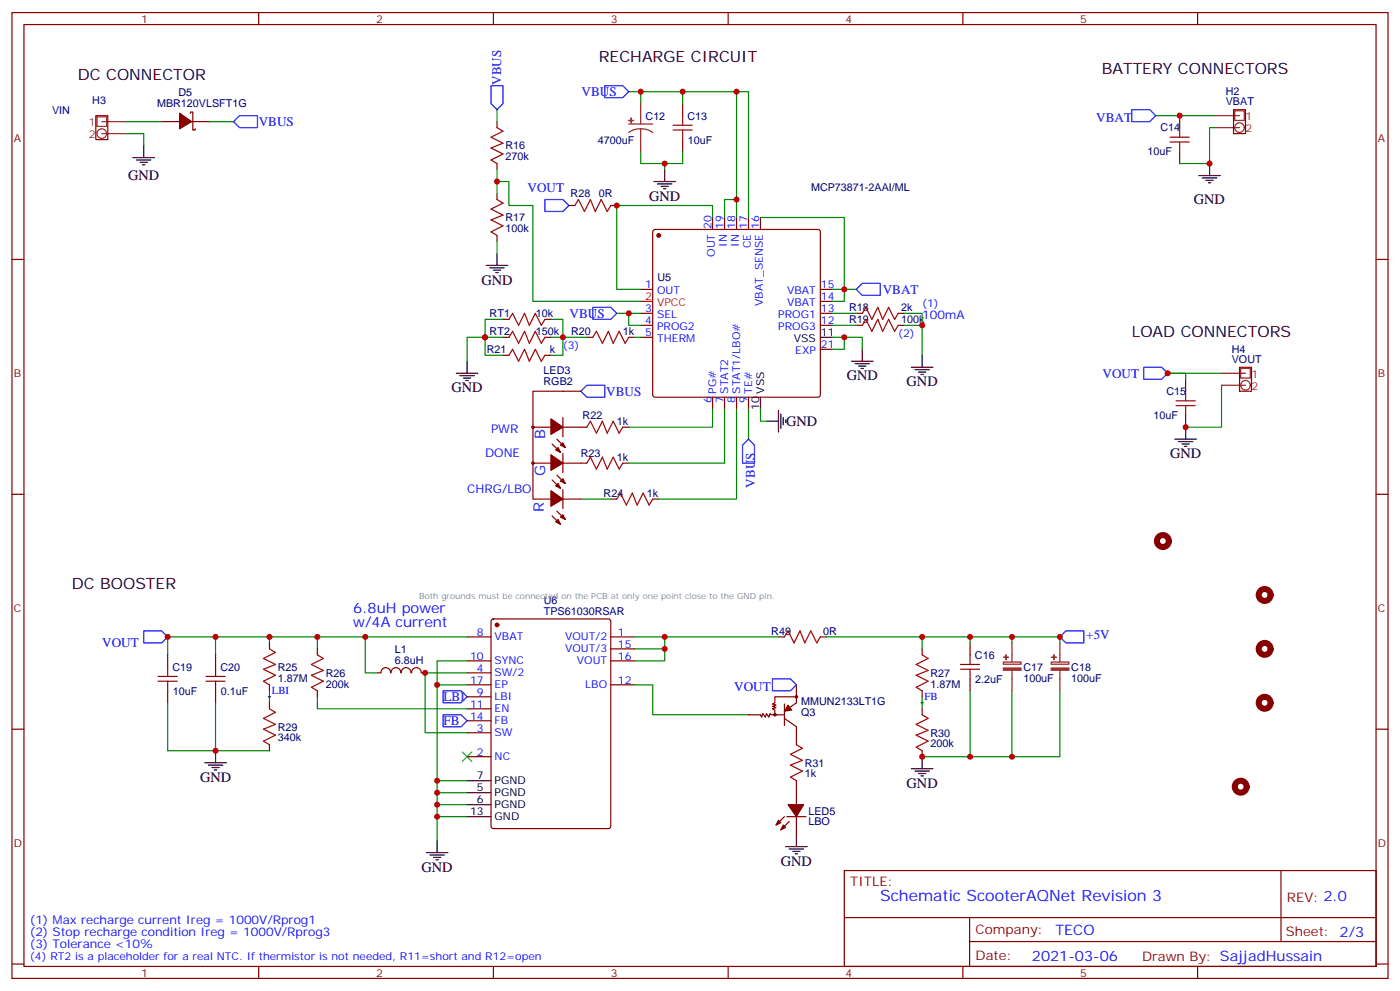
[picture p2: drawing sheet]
<svg xmlns="http://www.w3.org/2000/svg" width="412mm" height="292mm" viewBox="0 0 412 292" stroke-linecap="round" stroke-linejoin="round" font-family="sans-serif">
<g fill="none" stroke="#870000" stroke-width=".35">
<path d="M3.5 3.7h405.4v284.3h-405.4zM7.1 7.2h398.2v277.3h-398.2zM76.2 3.7v3.5M145.3 3.7v3.5M214.5 3.7v3.5M283.6 3.7v3.5M352.8 3.7v3.5M47.6 35.8h5.3M56.1 33.3v-.3h.7v5.3h.7v-.4M56.4 35.8h5.3M146.4 35.8v1.8M201.1 30.5v3.5"/>
<path d="M347.5 34v3.6M146.4 48.2v1.7M146.4 57v1.7M201.1 41.1v3.5M347.5 44.6v3.6M3.5 76.4h3.6M146.4 69.3v1.8M167.6 60.5h1.7M179.9 60.5h1.8M192.5 67.8l.5-.2h47.9l.5 .2 .3 .5v47.9l-.3 .5-.5 .2h-47.9l-.5-.2-.2-.5v-47.9zM209.9 64v3.6M213.4 64v3.6"/>
<path d="M217 64v3.6M220.5 64v3.6M224 64v3.6M405.3 76.4h3.6M148.2 99.3h1.7M148.2 94h1.7M160.5 99.3h1.8M160.5 94h1.8M172.9 99.3h1.7M185.2 99.3h1.8M188.7 85.2h3.6M188.7 92.3h3.6"/>
<path d="M188.7 95.8h3.6M188.7 99.3h3.6M241.7 85.2h3.5M241.7 92.3h3.5M241.7 95.8h3.5M241.7 88.7h3.5M252.2 92.3h1.8M252.2 95.8h1.8M264.6 92.3h1.7M264.6 95.8h1.7M148.2 104.6h1.7M160.5 104.6h1.8"/>
<path d="M171.1 115.2h-14.1v31.7h5.3M209.9 116.9v3.6M213.4 116.9v3.6M217 116.9v3.6M220.5 116.9v3.6M241.7 102.8h3.5M349.2 111.7v3.5M157 125.8h5.3M157 136.3h5.3M162.6 130.7l2.5 2.5M164 139.9l2.5 2.4M164 129.3l2.5 2.5"/>
<path d="M165.8 125.8h7.1M165.8 136.3h7.1M165.8 122.9v5.7M165.8 133.5v5.7M183.4 125.8h1.8M183.4 136.3h1.8M349.2 122.2v3.6M3.5 145.5h3.6M162.6 151.9l2.5 2.4M162.6 141.3l2.5 2.5M164 150.5l2.5 2.4M165.8 146.9h5.3"/>
<path d="M165.8 144.1v5.7M179.9 146.9h1.8M192.3 146.9h1.7M405.3 145.5h3.6M49.4 192.8v3.5M63.5 192.8v3.5M79.4 189.3v1.7M93.5 191v1.8M111.1 198.1h1.1M112.2 198.1a1.41 1.41 0 0 1 1.4-1.5 1.41 1.41 0 0 1 1.4 1.5M115.2 198.1a1.41 1.41 0 0 1 1.4-1.5 1.41 1.41 0 0 1 1.4 1.5M118.2 198.1a1.41 1.41 0 0 1 1.4-1.5 1.41 1.41 0 0 1 1.4 1.5"/>
<path d="M121.2 198.1a1.41 1.41 0 0 1 1.5-1.5 1.41 1.41 0 0 1 1.4 1.5M124.2 198.1h1M137.6 187.5h7M137.6 194.6h7M137.6 198.1h7M144.9 182.4l.4-.2h33.9l.7 .4v60.6l-.4 .7h-34.2l-.6-.4-.1-60.6zM179.9 187.5h7.1M179.9 194.6h7.1M179.9 191h7.1M229.3 187.5h1.8M241.7 187.5h1.7M271.6 191v1.8"/>
<path d="M285.8 189.3v3.5M285.8 199.8v3.6M3.5 214.7h3.6M49.4 203.4v3.5M63.5 203.4v3.5M79.4 201.6v1.8M79.4 206.9v1.8M79.4 219.3v1.7M93.5 203.4v1.7M137.6 201.6h7M137.6 205.1h7M137.6 208.7h7"/>
<path d="M137.6 212.2h7M137.6 215.7h7M179.9 201.6h7.1M220.5 210.4h3.5l.4 .7 .3-1 .7 1 .4-1 .7 1 .3-1 .4 .3h1.4M228.6 210.4h2.5M231.1 211.5l3.5 2.5v5.3M231.1 207.3v6.3M234.6 205.1h-6.4v1.8l-.7 .4 1.1 .3-1.1 .4 1.1 .3-1.1 .4 .7 .3v1.4M234.6 201.6v5.3l-3.5 2.5M271.6 203.4v1.7M271.6 208.7v1.7M405.3 214.7h3.6"/>
<path d="M137.6 222.8h7M234.6 229.8v7.1M271.6 221v1.8M231.1 240.4l-2.5 2.5M231.8 240.4h5.6M232.5 241.8l-2.5 2.5M234.6 240.4v5.3M248.7 256.3h156.6v28.2h-156.6zM377.3 256.3v20.9M248.7 270.1h156.5M285.6 277.2h119.6M285.6 270.1v14.2"/>
<path d="M3.5 283.8h3.6M76.2 284.5v3.5M145.3 284.5v3.5M214.5 284.5v3.5M283.6 284.5v3.5M352.8 284.5v3.5M405.3 283.8h3.6"/>
<circle cx="157" cy="125.8" r=".35"/>
<circle cx="157" cy="136.3" r=".35"/>
<circle cx="228.2" cy="210.4" r=".35"/>
<circle cx="234.6" cy="205.1" r=".35"/>
</g>
<g fill="#870000" stroke="#870000" stroke-width=".35">
<path d="M52.9 33.3l3.5 2.5-3.5 2.1z"/>
<path d="M163.7 153.6l.7-.7 .7 1.4z"/>
<path d="M165.1 152.2l.7-.7 .7 1.4z"/>
<path d="M162.3 144.5l3.5 2.4-3.5 2.1z"/>
<path d="M162.3 133.9l3.5 2.4-3.5 2.2z"/>
<path d="M165.8 140.9l.7 1.4-1.4-.7z"/>
<path d="M163.7 143.1l.7-.8 .7 1.5z"/>
<path d="M162.3 123.3l3.5 2.5-3.5 2.1z"/>
<path d="M165.1 131.1l.7-.7 .7 1.4z"/>
<path d="M163.7 132.5l.7-.7 .7 1.4z"/>
<path d="M230.7 242.9l.7 .7-1.4 .7z"/>
<path d="M229.3 241.5l.7 .7-1.4 .7z"/>
<path d="M232.1 236.9h4.6l-2.1 3.5z"/>
<path d="M232.1 207.6l1.1 1.4-2.1 .4z"/>
<circle cx="194" cy="69.3" r=".53"/>
<circle cx="146.4" cy="184" r=".53"/>
</g>
<path d="M188.7 88.7h3.6" fill="none" stroke="#f00" stroke-width=".35"/>
<g fill="none" stroke="#000" stroke-width=".35">
<path d="M39.2 46.4h6.3M40.2 47.1h4.2M41.3 47.8h2.1M42 48.5h.7M42.3 42.9v3.5M192.6 53.4h6.4M193.7 54.2h4.2M194.7 54.9h2.1M195.4 55.6h.7M195.8 49.9v3.5M353.1 51.7h6.4M354.2 52.4h4.2"/>
<path d="M355.2 53.1h2.2M356 53.8h.7M356.3 48.2v3.5M143.2 78.1h6.4M144.3 78.8h4.2M145.3 79.6h2.2M146.4 74.6v3.5M146 80.3h.8M241.7 99.3h3.5M134.4 109.9h6.4M135.5 110.6h4.2M136.5 111.3h2.1"/>
<path d="M137.2 112h.7M137.6 106.4v3.5M224 116.9v3.6M250.8 106.4h6.4M251.9 107.1h4.2M252.9 107.8h2.2M253.6 108.5h.8M254 102.8v3.6M268.5 108.1h6.3M269.5 108.8h4.3M270.6 109.5h2.1M271.3 110.2h.7"/>
<path d="M271.6 104.6v3.5M225.8 124h3.5M229.3 120.8v6.4M230 121.9v4.2M230.7 122.9v2.2M231.4 123.6v.8M346.1 129.3h6.3M347.1 130h4.3M348.2 130.7h2.1M348.9 131.4h.7M349.2 125.8v3.5M60.3 224.5h6.4"/>
<path d="M61.4 225.2h4.2M62.4 226h2.2M63.1 226.7h.8M63.5 221v3.5M137.6 229.8h7M137.6 233.4h7M137.6 236.9h7M268.5 226.3h6.3M269.5 227h4.3M270.6 227.7h2.1M271.3 228.4h.7M271.6 222.8v3.5"/>
<path d="M125.6 251h6.3M126.6 251.7h4.3M127.7 252.4h2.1M128.4 253.1h.7M128.8 247.5v3.5M137.6 240.4h7M231.4 249.2h6.4M232.5 249.9h4.2M233.5 250.6h2.2M234.2 251.4h.7M234.6 245.7v3.5"/>
</g>
<g fill="none" stroke="#a10000" stroke-width=".35">
<path d="M146.4 37.6l1.8 1-3.6 1.8 3.6 1.8-3.6 1.4 3.6 1.7-3.6 1.8 1.8 1.1M198.3 38.3h5.6M198.3 36.9h5.6M201.1 34v2.9M201.1 38.3v2.8M347.5 37.6v2.8M146.4 58.7l1.8 1.1-3.6 1.8 3.6 1.7-3.6 1.4 3.6 1.8-3.6 1.8 1.8 1M344.7 41.8h5.6M344.7 40.4h5.6M347.5 41.8v2.8M169.3 60.5l1.1-1.8 1.8 3.6 1.7-3.6 1.4 3.6 1.8-3.6 1.8 3.6 1-1.8M149.9 94l1.1-1.7 1.8 3.5 1.7-3.5 1.4 3.5 1.8-3.5 1.8 3.5 1-1.8"/>
<path d="M149.9 99.3l1.1-1.8 1.8 3.6 1.7-3.6 1.4 3.6 1.8-3.6 1.8 3.6 1-1.8M174.6 99.3l1.1-1.8 1.7 3.6 1.8-3.6 1.4 3.6 1.8-3.6 1.7 3.6 1.1-1.8M254 95.8l1.1-1.8 1.7 3.5 1.8-3.5 1.4 3.5 1.8-3.5 1.7 3.5 1.1-1.7M254 92.3l1.1-1.8 1.7 3.5 1.8-3.5 1.4 3.5 1.8-3.5 1.7 3.5 1.1-1.7M149.9 104.6l1.1-1.8 1.8 3.6 1.7-3.6 1.4 3.6 1.8-3.6 1.8 3.6 1-1.8M346.4 119.4h5.7M346.4 118h5.7M349.2 115.2v2.8M349.2 119.4v2.8M172.9 125.8l1-1.8 1.8 3.5 1.7-3.5 1.5 3.5 1.7-3.5 1.8 3.5 1-1.7M172.9 136.3l1-1.7 1.8 3.5 1.7-3.5 1.5 3.5 1.7-3.5 1.8 3.5 1-1.8M181.7 146.9l1-1.7 1.8 3.5 1.8-3.5 1.4 3.5 1.7-3.5 1.8 3.5 1.1-1.8"/>
<path d="M46.6 199.1h5.6M49.4 196.3v2.8M60.7 199.1h5.6M63.5 196.3v2.8M79.4 191l1.7 1.1-3.5 1.8 3.5 1.7-3.5 1.4 3.5 1.8-3.5 1.8 1.8 1M93.5 192.8l1.7 1.1-3.5 1.7 3.5 1.8-3.5 1.4 3.5 1.8-3.5 1.7 1.8 1.1M231.1 187.5l1-1.8 1.8 3.6 1.8-3.6 1.4 3.6 1.7-3.6 1.8 3.6 1.1-1.8M271.6 192.8l1.8 1.1-3.5 1.7 3.5 1.8-3.5 1.4 3.5 1.8-3.5 1.7 1.7 1.1M282.9 197h5.7M282.9 195.6h5.7M285.8 192.8v2.8M285.8 197v2.8"/>
<path d="M46.6 200.6h5.6M49.4 200.6v2.8M60.7 200.6h5.6M63.5 200.6v2.8M79.4 208.7l1.7 1-3.5 1.8 3.5 1.8-3.5 1.4 3.5 1.7-3.5 1.8 1.8 1.1M234.6 219.3l1.8 1-3.6 1.8 3.6 1.7-3.6 1.4 3.6 1.8-3.6 1.8 1.8 1M271.6 210.4l1.8 1.1-3.5 1.8 3.5 1.7-3.5 1.4 3.5 1.8-3.5 1.8 1.7 1"/>
</g>
<g fill="none" stroke="#008700" stroke-width=".35">
<path d="M37 35.8h10.6M37 39.3h5.3v3.6M61.7 35.8h7.1M146.4 32.3v3.5M185.2 27h3.5M201.1 30.5v-3.5h15.9v37M201.1 27h-12.4v3.5M217 27h3.5v37M340.4 34h17.7M358.1 37.6h-1.8v10.6h-8.8M146.4 53.4h3.5v7.1h7.1v28.2h31.7M146.4 49.9v7.1"/>
<path d="M188.7 44.6v3.6h12.4v-3.6M195.8 48.2v1.7M217 58.7h-3.6v5.3M146.4 71.1v3.5M209.9 64v-3.5h-28.2v24.7h7M224 64h24.7v24.7h-3.5M148.2 94h-5.3v10.6h5.3M148.2 99.3h-10.6v7.1M162.3 94h3.5v10.6h-3.5M162.3 99.3h10.6M181.7 92.3h7M185.2 92.3v3.5h3.5"/>
<path d="M187 99.3h1.7M245.2 99.3h8.8v3.5M245.2 85.2h7M245.2 92.3h7M245.2 95.8h7M248.7 99.3v3.5h-3.5M266.3 95.8h5.3v8.8M266.3 92.3h5.3v3.5M359.8 109.9h-15.8h5.2v1.8M359.8 113.4v12.4h-10.6M209.9 120.5v5.3h-24.7M213.4 120.5v15.8h-28.2"/>
<path d="M217 120.5v26.4h-23M220.5 120.5v8.8M224 120.5v3.5h1.8M171.1 146.9h8.8M63.5 187.5v5.3M79.4 187.5v1.8M93.5 187.5h-44.1v5.3M93.5 191v-3.5h14.1v10.6h3.5M107.6 187.5h30M137.6 198.1h-12.4v17.6h12.4M137.6 194.6h-8.8v35.2M187 187.5h42.3"/>
<path d="M187 191h8.8M195.8 187.5v7.1h-8.8M243.4 187.5h28.2v3.5M271.6 187.5h40.6v1.8M285.8 187.5v1.8M298.1 187.5v1.8M49.4 206.9v14.1h30M63.5 206.9v14.1M79.4 203.4v3.5M93.5 205.1v3.6h44.1M128.8 201.6h8.8M187 201.6h5.3v8.8h28.2"/>
<path d="M271.6 205.1v3.6M285.8 203.4v19.4M298.1 203.4v19.4M312.2 203.4v19.4h-40.6M128.8 236.9h8.8M128.8 233.4h8.8M137.6 229.8h-8.8v17.7M128.8 240.4h8.8"/>
</g>
<g fill="none" stroke="#00f" stroke-width=".35">
<path d="M68.8 35.8l1.8-1.8h5.2v3.6h-5.2zM144.6 25.2h3.6v5.3l-1.8 1.8-1.8-1.8zM178.2 25.2h5.2l1.8 1.8-1.8 1.8h-5.2zM333.4 32.3h5.3l1.7 1.7-1.7 1.8h-5.3zM160.5 58.7h5.3l1.8 1.8-1.8 1.8h-5.3zM174.6 90.5h5.3l1.8 1.8-1.8 1.7h-5.3zM252.2 85.2l1.8-1.8h5.3v3.6h-5.3zM171.1 115.2l1.8-1.8h5.3v3.5h-5.3zM336.9 108.1h5.3l1.8 1.8-1.8 1.8h-5.3zM220.5 129.3l1.7 1.8v5.2h-3.5v-5.2zM42.3 185.7h5.3l1.8 1.8-1.8 1.8h-5.3zM227.5 199.8h5.3l1.8 1.8-1.8 1.8h-5.3z"/>
<path d="M312.2 187.5l1.8-1.8h5.3v3.6h-5.3zM130.5 203.4h5.3l1.8 1.7-1.8 1.8h-5.3zM130.5 210.4h5.3l1.8 1.8-1.8 1.8h-5.3z"/>
</g>
<g fill="none" stroke="#8c2424" stroke-width=".35">
<path d="M28.6 34.4h2.8v2.8h-2.8zM30 35.8h7M30 39.3h7M185.2 36.5h7.1M188.7 37.9l-1.8 .3-1.7 .8M188.7 37.9l1.9 .3 1.7 .8M188.7 30.5v6M188.7 37.9v6.7M358.1 34h7M358.1 37.6h7M363.7 32.6h2.8v2.9h-2.8zM359.8 109.9h7.1"/>
<path d="M359.8 113.4h7.1M365.5 108.5h2.8v2.8h-2.8zM295.6 194.9h5.1v.6h-5.1zM298.1 189.3v5.6M298.1 197.4v6M309.7 194.9h5.2v.6h-5.2zM312.2 189.3v5.6M312.2 197.4v6"/>
<circle cx="30" cy="39.3" r="1.41"/>
<circle cx="365.1" cy="37.6" r="1.41"/>
<circle cx="366.9" cy="113.4" r="1.41"/>
</g>
<path d="M28.2 34h3.5v7.1h-3.5zM363.4 32.3h3.5v7h-3.5zM365.1 108.1h3.6v7.1h-3.6z" fill="none" stroke="#900" stroke-width=".35"/>
<g fill="#8c2424" stroke="#8c2424" stroke-width=".35">
<path d="M185.9 34.7v1.5z"/>
<path d="M185.2 35.5h1.4z"/>
<path d="M309.7 196.7h5.2v.6h-5.2z"/>
<path d="M309.7 193.5h1.4z"/>
<path d="M310.4 192.8l.1 1.4z"/>
<path d="M295.6 196.7h5.1v.6h-5.1z"/>
<path d="M295.6 193.5h1.4z"/>
<path d="M296.3 192.8l.1 1.4z"/>
</g>
<path d="M136.2 221.4l2.8 2.8M139 221.4l-2.8 2.8" fill="none" stroke="#3c3" stroke-width=".35"/>
<path d="M79 205.1h.7M79.4 204.8v.7M271.3 206.9h.7M271.6 206.6v.7" fill="none" stroke="#000" stroke-width=".29"/>
<path d="M344.3 159.3a1.76 1.76 0 0 0-2.6-1.6 1.76 1.76 0 0 0-.1 3 1.76 1.76 0 0 0 2.7-1.3M374.3 175.2a1.76 1.76 0 0 0-2.6-1.6 1.76 1.76 0 0 0-.1 3 1.76 1.76 0 0 0 2.7-1.3M374.3 191a1.76 1.76 0 0 0-2.6-1.5 1.76 1.76 0 0 0-.1 3 1.76 1.76 0 0 0 2.7-1.3M374.3 206.9a1.76 1.76 0 0 0-2.6-1.6 1.76 1.76 0 0 0-.1 3.1 1.76 1.76 0 0 0 2.7-1.3M367.2 231.6a1.76 1.76 0 0 0-2.6-1.6 1.76 1.76 0 0 0-.1 3.1 1.76 1.76 0 0 0 2.7-1.3" fill="none" stroke="#850000" stroke-width="1.8"/>
<g fill="#c00">
<circle cx="248.7" cy="99.3" r=".88"/>
<circle cx="248.7" cy="85.2" r=".88"/>
<circle cx="201.1" cy="27" r=".88"/>
<circle cx="195.8" cy="48.2" r=".88"/>
<circle cx="188.7" cy="27" r=".88"/>
<circle cx="217" cy="58.7" r=".88"/>
<circle cx="185.2" cy="92.3" r=".88"/>
<circle cx="217" cy="27" r=".88"/>
<circle cx="271.6" cy="95.8" r=".88"/>
<circle cx="146.4" cy="53.4" r=".88"/>
<circle cx="165.8" cy="99.3" r=".88"/>
<circle cx="142.9" cy="99.3" r=".88"/>
<circle cx="344" cy="109.9" r=".88"/>
<circle cx="349.3" cy="125.8" r=".88"/>
<circle cx="128.8" cy="201.6" r=".88"/>
<circle cx="49.4" cy="187.5" r=".88"/>
<circle cx="107.6" cy="187.5" r=".88"/>
<circle cx="63.5" cy="221" r=".88"/>
<circle cx="63.5" cy="187.5" r=".88"/>
<circle cx="79.4" cy="187.5" r=".88"/>
<circle cx="93.5" cy="187.5" r=".88"/>
<circle cx="128.8" cy="229.8" r=".88"/>
<circle cx="128.8" cy="240.4" r=".88"/>
<circle cx="128.8" cy="236.9" r=".88"/>
<circle cx="128.8" cy="233.4" r=".88"/>
<circle cx="195.8" cy="191" r=".88"/>
<circle cx="195.8" cy="187.5" r=".88"/>
<circle cx="271.6" cy="222.8" r=".88"/>
<circle cx="285.8" cy="222.8" r=".88"/>
<circle cx="298.1" cy="222.8" r=".88"/>
<circle cx="298.1" cy="187.5" r=".88"/>
<circle cx="285.8" cy="187.5" r=".88"/>
<circle cx="271.6" cy="187.5" r=".88"/>
<circle cx="347.5" cy="34" r=".88"/>
<circle cx="356.3" cy="48.2" r=".88"/>
<circle cx="312.2" cy="187.5" r=".88"/>
<circle cx="181.7" cy="60.5" r=".88"/>
<circle cx="125.2" cy="198.1" r=".88"/>
</g>
<g font-size="4.6">
<text x="22.9" y="23.5">DC CONNECTOR</text>
<text x="176.4" y="18.2">RECHARGE CIRCUIT</text>
<text x="324.6" y="21.7">BATTERY CONNECTORS</text>
<text x="333.4" y="99.3">LOAD CONNECTORS</text>
<text x="21.2" y="173.4">DC BOOSTER</text>
</g>
<text font-size="4.6" fill="#00f" x="259.3" y="265.1">Schematic ScooterAQNet Revision 3</text>
<g font-size="4.2">
<text x="37.8" y="53.1">GND</text>
<text x="191.2" y="59.1">GND</text>
<text x="351.7" y="60.1">GND</text>
<text x="141.8" y="83.8">GND</text>
<text x="249.4" y="112">GND</text>
<text x="267.1" y="113.8">GND</text>
<text x="133" y="115.5">GND</text>
<text x="231.6" y="125.5">GND</text>
<text x="344.7" y="134.9">GND</text>
<text x="58.9" y="230.2">GND</text>
<text x="267.1" y="232">GND</text>
<text x="124.2" y="256.6">GND</text>
<text x="230" y="254.9">GND</text>
</g>
<g font-size="4.2" fill="#00f">
<text x="160.6" y="129.3" transform="rotate(-90 160.6 129.3)">B</text>
<text x="160.6" y="140.2" transform="rotate(-90 160.6 140.2)">G</text>
<text x="160.2" y="150.8" transform="rotate(-90 160.2 150.8)">R</text>
<text x="104.1" y="180.4">6.8uH power</text>
<text x="104.1" y="184.7">w/4A current</text>
<text x="310.9" y="275.1">TECO</text>
<text x="304" y="282.9">2021-03-06</text>
</g>
<g font-size="3.9" fill="#00f">
<text x="147.7" y="25" transform="rotate(-90 147.7 25)">VBUS</text>
<text x="171.3" y="28.3">VBUS</text>
<text x="322.9" y="35.8">VBAT</text>
<text x="76.2" y="37.1">VBUS</text>
<text x="155.4" y="56.5">VOUT</text>
<text x="260" y="86.5">VBAT</text>
<text x="167.8" y="93.6">VBUS</text>
<text x="324.8" y="111.2">VOUT</text>
<text x="178.6" y="116.4">VBUS</text>
<text x="222.4" y="143.6" transform="rotate(-90 222.4 143.6)">VBUS</text>
<text x="30.1" y="190.5">VOUT</text>
<text x="320" y="188.2">+5V</text>
<text x="216.3" y="203.4">VOUT</text>
<text x="130.6" y="206.4">LBI</text>
<text x="130.6" y="213.4">FB</text>
</g>
<g font-size="3.9" fill="#800">
<text x="250.5" y="260.9">TITLE:</text>
<text x="379.1" y="265.6">REV: 2.0</text>
<text x="287.4" y="275.1">Company:</text>
<text x="378.7" y="275.7">Sheet: 2/3</text>
<text x="287.4" y="282.8">Date:</text>
<text x="336.4" y="282.8">Drawn By: SajjadHussain</text>
</g>
<g font-size="3.5" fill="#00f">
<text x="271.6" y="94">100mA</text>
<text x="144.6" y="127.5">PWR</text>
<text x="142.9" y="134.6">DONE</text>
<text x="137.6" y="145.2">CHRG/LBO</text>
<text x="8.8" y="275.7">(2) Stop recharge condition Ireg = 1000V/Rprog3</text>
<text x="8.8" y="272.2">(1) Max recharge current Ireg = 1000V/Rprog1</text>
<text x="8.8" y="279.2">(3) Tolerance &lt;10%</text>
</g>
<g font-size="3.2" fill="#800">
<text x="41.6" y="6.7">1</text>
<text x="110.8" y="6.7">2</text>
<text x="179.9" y="6.7">3</text>
<text x="249.1" y="6.7">4</text>
<text x="318.2" y="6.7">5</text>
<text x="4.1" y="41.8">A</text>
<text x="405.9" y="41.8">A</text>
<text x="4.1" y="110.9">B</text>
<text x="405.9" y="110.9">B</text>
<text x="4.1" y="180.1">C</text>
<text x="405.9" y="180.1">C</text>
<text x="4.1" y="249.2">D</text>
<text x="405.9" y="249.2">D</text>
<text x="41.6" y="287.5">1</text>
<text x="110.8" y="287.5">2</text>
<text x="179.9" y="287.5">3</text>
<text x="249.1" y="287.5">4</text>
<text x="318.2" y="287.5">5</text>
</g>
<g font-size="3.2" fill="#000080">
<text x="52.6" y="28.1">D5</text>
<text x="361.1" y="28">H2</text>
<text x="15.3" y="33.4">VIN</text>
<text x="27.2" y="30.6">H3</text>
<text x="46.3" y="31.6">MBR120VLSFT1G</text>
<text x="190.2" y="35.2">C12</text>
<text x="202.5" y="35.2">C13</text>
<text x="361.1" y="31">VBAT</text>
<text x="341.9" y="38.7">C14</text>
<text x="148.9" y="47.2">270k</text>
<text x="148.9" y="44">R16</text>
<text x="176.1" y="42.3">4700uF</text>
<text x="202.6" y="42.3">10uF</text>
<text x="338" y="45.8">10uF</text>
<text x="168.1" y="58.1">R28</text>
<text x="176.4" y="58.1">0R</text>
<text x="238.9" y="56.3">MCP73871-2AAI/ML</text>
<text x="148.9" y="65.2">R17</text>
<text x="148.9" y="68.3">100k</text>
<text x="193.7" y="82.8">U5</text>
<text x="144.2" y="93.5">RT1</text>
<text x="157.8" y="93.4">10k</text>
<text x="250.1" y="95.1">R19</text>
<text x="250.1" y="91.6">R18</text>
<text x="265.4" y="95.1">100k</text>
<text x="265.4" y="91.6">2k</text>
<text x="144.2" y="98.8">RT2</text>
<text x="157.8" y="98.7">150k</text>
<text x="168.2" y="98.8">R20</text>
<text x="183.5" y="98.7">1k</text>
<text x="143.4" y="104">R21</text>
<text x="161.9" y="104">k</text>
<text x="362.8" y="106.9">VOUT</text>
<text x="362.8" y="103.8">H4</text>
<text x="160.1" y="113.4">RGB2</text>
<text x="160.1" y="110.2">LED3</text>
<text x="343.6" y="116.3">C15</text>
<text x="171.6" y="123.4">R22</text>
<text x="181.7" y="125.1">1k</text>
<text x="339.7" y="123.4">10uF</text>
<text x="171.1" y="134.6">R23</text>
<text x="181.7" y="135.7">1k</text>
<text x="177.8" y="146.3">R24</text>
<text x="190.5" y="146.3">1k</text>
<text x="160.2" y="177.9">U6</text>
<text x="160.2" y="181.2">TPS61030RSAR</text>
<text x="227.2" y="186.9">R49</text>
<text x="242.5" y="186.9">0R</text>
<text x="50.8" y="197.5">C19</text>
<text x="64.9" y="197.5">C20</text>
<text x="81.8" y="197.5">R25</text>
<text x="116.3" y="195.5">6.8uH</text>
<text x="116.3" y="192.3">L1</text>
<text x="287.2" y="194">C16</text>
<text x="301.5" y="197.5">C17</text>
<text x="315.6" y="197.5">C18</text>
<text x="81.8" y="200.6">1.87M</text>
<text x="96" y="202.4">200k</text>
<text x="96" y="199.2">R26</text>
<text x="274.1" y="202.4">1.87M</text>
<text x="274.1" y="199.2">R27</text>
<text x="287.3" y="201.1">2.2uF</text>
<text x="301.4" y="200.6">100uF</text>
<text x="315.6" y="200.6">100uF</text>
<text x="50.9" y="204.6">10uF</text>
<text x="65" y="204.6">0.1uF</text>
<text x="236" y="207.7">MMUN2133LT1G</text>
<text x="81.8" y="215.1">R29</text>
<text x="236" y="210.9">Q3</text>
<text x="81.8" y="218.3">340k</text>
<text x="274.1" y="220">200k</text>
<text x="274.1" y="216.9">R30</text>
<text x="237.1" y="225.7">R31</text>
<text x="237.1" y="228.9">1k</text>
<text x="238.1" y="239.8">LED5</text>
<text x="238.1" y="243">LBO</text>
</g>
<g font-size="3.2" fill="#8d2323">
<text x="366.9" y="35.5">1</text>
<text x="26.2" y="37.2">1</text>
<text x="26.2" y="40.7">2</text>
<text x="366.9" y="39">2</text>
<text x="368.7" y="111.3">1</text>
<text x="368.7" y="114.8">2</text>
</g>
<g font-size="3.2" fill="#00f">
<text x="209.5" y="67.4" transform="rotate(-90 209.5 67.4)">20</text>
<text x="213.1" y="67.4" transform="rotate(-90 213.1 67.4)">19</text>
<text x="216.6" y="67.4" transform="rotate(-90 216.6 67.4)">18</text>
<text x="220.1" y="67.4" transform="rotate(-90 220.1 67.4)">17</text>
<text x="223.7" y="67.4" transform="rotate(-90 223.7 67.4)">16</text>
<text x="210.6" y="75.6" transform="rotate(-90 210.6 75.6)">OUT</text>
<text x="214.1" y="72.6" transform="rotate(-90 214.1 72.6)">IN</text>
<text x="217.7" y="72.6" transform="rotate(-90 217.7 72.6)">IN</text>
<text x="221.2" y="73.1" transform="rotate(-90 221.2 73.1)">CE</text>
<text x="190.1" y="84.8">1</text>
<text x="193.6" y="86.6">OUT</text>
<text x="231.9" y="86.6">VBAT</text>
<text x="241.8" y="88.4">14</text>
<text x="241.8" y="84.8">15</text>
<text x="190.1" y="91.9">3</text>
<text x="190.1" y="95.4">4</text>
<text x="193.6" y="93.7">SEL</text>
<text x="224.7" y="90.1" transform="rotate(-90 224.7 90.1)">VBAT_SENSE</text>
<text x="229.2" y="93.7">PROG1</text>
<text x="231.9" y="90.1">VBAT</text>
<text x="241.8" y="95.4">12</text>
<text x="241.8" y="91.9">13</text>
<text x="271.6" y="90.5">(1)</text>
<text x="190.1" y="99">5</text>
<text x="193.6" y="97.2">PROG2</text>
<text x="193.6" y="100.7">THERM</text>
<text x="229.2" y="97.2">PROG3</text>
<text x="264.6" y="99.3">(2)</text>
<text x="165.8" y="102.8">(3)</text>
<text x="234.3" y="104.2">EXP</text>
<text x="241.8" y="102.5">21</text>
<text x="209.5" y="118.8" transform="rotate(-90 209.5 118.8)">6</text>
<text x="211" y="115.9" transform="rotate(-90 211 115.9)">PG#</text>
<text x="213.1" y="118.8" transform="rotate(-90 213.1 118.8)">7</text>
<text x="214.5" y="115.9" transform="rotate(-90 214.5 115.9)">STAT2</text>
<text x="216.6" y="118.8" transform="rotate(-90 216.6 118.8)">8</text>
<text x="218" y="115.9" transform="rotate(-90 218 115.9)">STAT1/LBO#</text>
<text x="220.1" y="118.8" transform="rotate(-90 220.1 118.8)">9</text>
<text x="221.5" y="115.9" transform="rotate(-90 221.5 115.9)">TE#</text>
<text x="140.5" y="187.1">8</text>
<text x="145.7" y="188.6">VBAT</text>
<text x="166.5" y="188.6">VOUT/2</text>
<text x="182" y="187.1">1</text>
<text x="182" y="190.7">15</text>
<text x="138.5" y="194.2">10</text>
<text x="140.5" y="197.7">4</text>
<text x="145.7" y="195.6">SYNC</text>
<text x="166.5" y="192.1">VOUT/3</text>
<text x="169.9" y="195.6">VOUT</text>
<text x="182" y="194.2">16</text>
<text x="138.5" y="201.3">17</text>
<text x="145.7" y="199.1">SW/2</text>
<text x="145.7" y="202.7">EP</text>
<text x="172.4" y="202.7">LBO</text>
<text x="182" y="201.3">12</text>
<text x="80.1" y="204.3">LBI</text>
<text x="138.5" y="208.3">11</text>
<text x="140.5" y="204.8">9</text>
<text x="145.7" y="206.2">LBI</text>
<text x="145.7" y="209.7">EN</text>
<text x="272.3" y="206">FB</text>
<text x="138.5" y="211.8">14</text>
<text x="140.5" y="215.4">3</text>
<text x="145.7" y="213.3">FB</text>
<text x="145.7" y="216.8">SW</text>
<text x="140.5" y="222.4">2</text>
<text x="145.7" y="223.8">NC</text>
<text x="8.8" y="282.8">(4) RT2 is a placeholder for a real NTC. If thermistor is not needed, R11=short and R12=open</text>
</g>
<g font-size="3.2" fill="#f00">
<text x="190.1" y="88.4">2</text>
<text x="193.6" y="90.1">VPCC</text>
</g>
<g font-size="3.2">
<text x="233.8" y="100.7">VSS</text>
<text x="241.8" y="99">11</text>
<text x="225.1" y="115.9" transform="rotate(-90 225.1 115.9)">VSS</text>
<text x="223.7" y="120.8" transform="rotate(-90 223.7 120.8)">10</text>
<text x="140.5" y="229.5">7</text>
<text x="140.5" y="233">5</text>
<text x="145.7" y="230.9">PGND</text>
<text x="140.5" y="236.5">6</text>
<text x="145.7" y="234.4">PGND</text>
<text x="145.7" y="237.9">PGND</text>
<text x="138.5" y="240.1">13</text>
<text x="145.7" y="241.5">GND</text>
</g>
<text font-size="2.5" fill="#838383" x="123.4" y="176.4">Both grounds must be connected on the PCB at only one point close to the GND pin.</text>
</svg>
